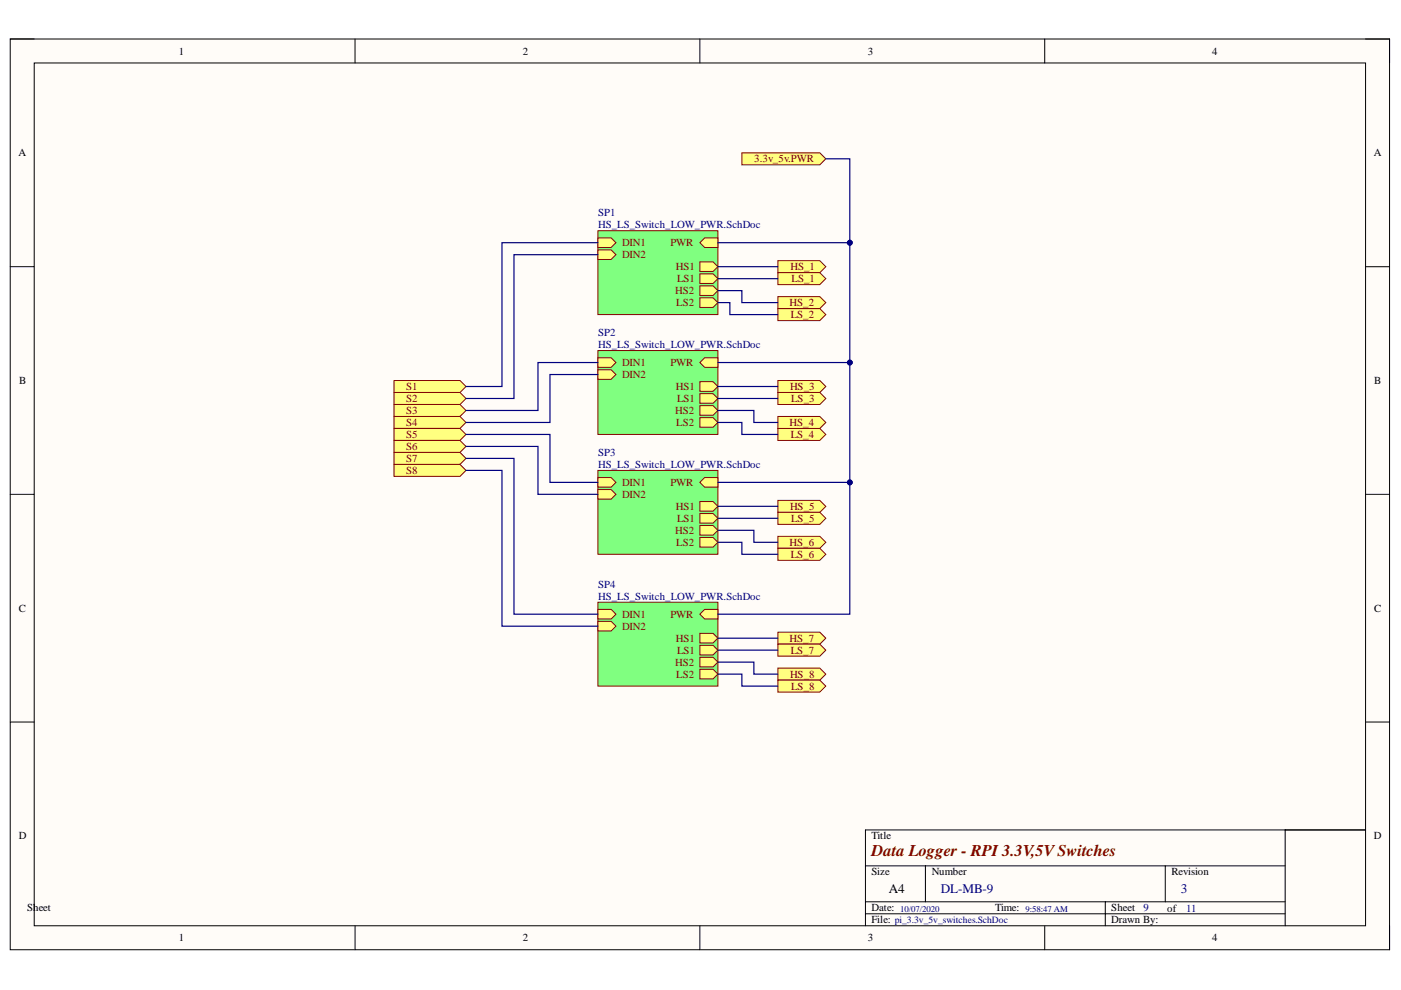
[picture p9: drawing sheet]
<svg xmlns="http://www.w3.org/2000/svg" width="297mm" height="210mm" viewBox="0 0 297 210" stroke-linecap="round" stroke-linejoin="round" font-family="sans-serif">
<path d="M2.2 8.3h292.4v193.1h-292.4z" fill-rule="evenodd" fill="#fffcf8"/>
<path d="M2.2 8.3h292.4v193.1h-292.4z" fill="none" stroke="#000" stroke-width=".21"/>
<path d="M7.3 13.4h282.2v182.9h-282.2z" fill-rule="evenodd" fill="#fffcf8"/>
<g fill="none" stroke="#000" stroke-width=".21">
<path d="M2.2 8.3h5.1M7.3 13.4h282.2v182.9h-282.2zM75.3 8.3v5M148.4 8.3v5M221.5 8.3v5.1M289.5 8.3h5.1v5.1M2.2 56.5h5.1M289.5 56.5h5.1M2.2 104.8h5.1M289.5 104.8h5.1M2.2 153.1h5.1M289.5 153.1h5.1"/>
<path d="M272.5 176v20.3M289.5 176h-106v20.3M75.3 196.3v5.1M148.4 196.3v5.1M183.5 193.7h89M183.5 183.6h89M183.5 191.2h89M196.2 183.6v7.6M221.5 196.3v5.1M234.3 191.2v5.1M247.1 183.6v7.6M294.6 196.3v5.1"/>
</g>
<path d="M83.5 80.7h14l1.3 1.2-1.3 1.3h-14z" fill-rule="evenodd" fill="#ffff80"/>
<path d="M83.5 80.7h14l1.3 1.2-1.3 1.3h-14z" fill="none" stroke="#800000" stroke-width=".21"/>
<path d="M83.5 83.2h14l1.3 1.3-1.3 1.3h-14z" fill-rule="evenodd" fill="#ffff80"/>
<path d="M83.5 83.2h14l1.3 1.3-1.3 1.3h-14z" fill="none" stroke="#800000" stroke-width=".21"/>
<path d="M83.5 85.8h14l1.3 1.2-1.3 1.3h-14z" fill-rule="evenodd" fill="#ffff80"/>
<path d="M83.5 85.8h14l1.3 1.2-1.3 1.3h-14z" fill="none" stroke="#800000" stroke-width=".21"/>
<path d="M83.5 88.3h14l1.3 1.3-1.3 1.2h-14z" fill-rule="evenodd" fill="#ffff80"/>
<path d="M83.5 88.3h14l1.3 1.3-1.3 1.2h-14z" fill="none" stroke="#800000" stroke-width=".21"/>
<path d="M83.5 90.8h14l1.3 1.3-1.3 1.3h-14z" fill-rule="evenodd" fill="#ffff80"/>
<path d="M83.5 90.8h14l1.3 1.3-1.3 1.3h-14z" fill="none" stroke="#800000" stroke-width=".21"/>
<path d="M83.5 93.4h14l1.3 1.3-1.3 1.2h-14z" fill-rule="evenodd" fill="#ffff80"/>
<path d="M83.5 93.4h14l1.3 1.3-1.3 1.2h-14z" fill="none" stroke="#800000" stroke-width=".21"/>
<path d="M83.5 95.9h14l1.3 1.3-1.3 1.3h-14z" fill-rule="evenodd" fill="#ffff80"/>
<path d="M83.5 95.9h14l1.3 1.3-1.3 1.3h-14z" fill="none" stroke="#800000" stroke-width=".21"/>
<path d="M83.5 98.5h14l1.3 1.2-1.3 1.3h-14z" fill-rule="evenodd" fill="#ffff80"/>
<path d="M83.5 98.5h14l1.3 1.2-1.3 1.3h-14z" fill="none" stroke="#800000" stroke-width=".21"/>
<path d="M164.9 55.3h8.9l1.3 1.2-1.3 1.3h-8.9z" fill-rule="evenodd" fill="#ffff80"/>
<path d="M164.9 55.3h8.9l1.3 1.2-1.3 1.3h-8.9z" fill="none" stroke="#800000" stroke-width=".21"/>
<path d="M164.9 57.8h8.9l1.3 1.3-1.3 1.3h-8.9z" fill-rule="evenodd" fill="#ffff80"/>
<path d="M164.9 57.8h8.9l1.3 1.3-1.3 1.3h-8.9z" fill="none" stroke="#800000" stroke-width=".21"/>
<path d="M164.9 62.9h8.9l1.3 1.3-1.3 1.2h-8.9z" fill-rule="evenodd" fill="#ffff80"/>
<path d="M164.9 62.9h8.9l1.3 1.3-1.3 1.2h-8.9z" fill="none" stroke="#800000" stroke-width=".21"/>
<path d="M164.9 65.4h8.9l1.3 1.3-1.3 1.3h-8.9z" fill-rule="evenodd" fill="#ffff80"/>
<path d="M164.9 65.4h8.9l1.3 1.3-1.3 1.3h-8.9z" fill="none" stroke="#800000" stroke-width=".21"/>
<path d="M164.9 80.7h8.9l1.3 1.2-1.3 1.3h-8.9z" fill-rule="evenodd" fill="#ffff80"/>
<path d="M164.9 80.7h8.9l1.3 1.2-1.3 1.3h-8.9z" fill="none" stroke="#800000" stroke-width=".21"/>
<path d="M164.9 83.2h8.9l1.3 1.3-1.3 1.3h-8.9z" fill-rule="evenodd" fill="#ffff80"/>
<path d="M164.9 83.2h8.9l1.3 1.3-1.3 1.3h-8.9z" fill="none" stroke="#800000" stroke-width=".21"/>
<path d="M164.9 88.3h8.9l1.3 1.3-1.3 1.2h-8.9z" fill-rule="evenodd" fill="#ffff80"/>
<path d="M164.9 88.3h8.9l1.3 1.3-1.3 1.2h-8.9z" fill="none" stroke="#800000" stroke-width=".21"/>
<path d="M164.9 90.8h8.9l1.3 1.3-1.3 1.3h-8.9z" fill-rule="evenodd" fill="#ffff80"/>
<path d="M164.9 90.8h8.9l1.3 1.3-1.3 1.3h-8.9z" fill="none" stroke="#800000" stroke-width=".21"/>
<path d="M164.9 106.1h8.9l1.3 1.3-1.3 1.2h-8.9z" fill-rule="evenodd" fill="#ffff80"/>
<path d="M164.9 106.1h8.9l1.3 1.3-1.3 1.2h-8.9z" fill="none" stroke="#800000" stroke-width=".21"/>
<path d="M164.9 108.6h8.9l1.3 1.3-1.3 1.3h-8.9z" fill-rule="evenodd" fill="#ffff80"/>
<path d="M164.9 108.6h8.9l1.3 1.3-1.3 1.3h-8.9z" fill="none" stroke="#800000" stroke-width=".21"/>
<path d="M164.9 113.7h8.9l1.3 1.3-1.3 1.3h-8.9z" fill-rule="evenodd" fill="#ffff80"/>
<path d="M164.9 113.7h8.9l1.3 1.3-1.3 1.3h-8.9z" fill="none" stroke="#800000" stroke-width=".21"/>
<path d="M164.9 116.3h8.9l1.3 1.2-1.3 1.3h-8.9z" fill-rule="evenodd" fill="#ffff80"/>
<path d="M164.9 116.3h8.9l1.3 1.2-1.3 1.3h-8.9z" fill="none" stroke="#800000" stroke-width=".21"/>
<path d="M164.9 134h8.9l1.3 1.3-1.3 1.3h-8.9z" fill-rule="evenodd" fill="#ffff80"/>
<path d="M164.9 134h8.9l1.3 1.3-1.3 1.3h-8.9z" fill="none" stroke="#800000" stroke-width=".21"/>
<path d="M164.9 136.6h8.9l1.3 1.3-1.3 1.2h-8.9z" fill-rule="evenodd" fill="#ffff80"/>
<path d="M164.9 136.6h8.9l1.3 1.3-1.3 1.2h-8.9z" fill="none" stroke="#800000" stroke-width=".21"/>
<path d="M164.9 141.7h8.9l1.3 1.2-1.3 1.3h-8.9z" fill-rule="evenodd" fill="#ffff80"/>
<path d="M164.9 141.7h8.9l1.3 1.2-1.3 1.3h-8.9z" fill="none" stroke="#800000" stroke-width=".21"/>
<path d="M164.9 144.2h8.9l1.3 1.3-1.3 1.2h-8.9z" fill-rule="evenodd" fill="#ffff80"/>
<path d="M164.9 144.2h8.9l1.3 1.3-1.3 1.2h-8.9z" fill="none" stroke="#800000" stroke-width=".21"/>
<path d="M157.3 32.4h16.5l1.3 1.3-1.3 1.2h-16.5z" fill-rule="evenodd" fill="#ffff80"/>
<path d="M157.3 32.4h16.5l1.3 1.3-1.3 1.2h-16.5z" fill="none" stroke="#800000" stroke-width=".21"/>
<path d="M126.8 48.9h25.4v17.8h-25.4z" fill-rule="evenodd" fill="#80ff80"/>
<path d="M126.8 48.9h25.4v17.8h-25.4z" fill="none" stroke="#800000" stroke-width=".21"/>
<path d="M126.8 50.4h2.8l1 1.1-1 1h-2.8z" fill-rule="evenodd" fill="#ffff80"/>
<path d="M126.8 50.4h2.8l1 1.1-1 1h-2.8z" fill="none" stroke="#800000" stroke-width=".21"/>
<path d="M126.8 53h2.8l1 1-1 1h-2.8z" fill-rule="evenodd" fill="#ffff80"/>
<path d="M126.8 53h2.8l1 1-1 1h-2.8z" fill="none" stroke="#800000" stroke-width=".21"/>
<path d="M148.4 55.5h2.8l1 1-1 1.1h-2.8z" fill-rule="evenodd" fill="#ffff80"/>
<path d="M148.4 55.5h2.8l1 1-1 1.1h-2.8z" fill="none" stroke="#800000" stroke-width=".21"/>
<path d="M148.4 58.1h2.8l1 1-1 1h-2.8z" fill-rule="evenodd" fill="#ffff80"/>
<path d="M148.4 58.1h2.8l1 1-1 1h-2.8z" fill="none" stroke="#800000" stroke-width=".21"/>
<path d="M148.4 60.6h2.8l1 1-1 1h-2.8z" fill-rule="evenodd" fill="#ffff80"/>
<path d="M148.4 60.6h2.8l1 1-1 1h-2.8z" fill="none" stroke="#800000" stroke-width=".21"/>
<path d="M148.4 63.1h2.8l1 1.1-1 1h-2.8z" fill-rule="evenodd" fill="#ffff80"/>
<path d="M148.4 63.1h2.8l1 1.1-1 1h-2.8z" fill="none" stroke="#800000" stroke-width=".21"/>
<path d="M148.4 51.5l1-1.1h2.8v2.1h-2.8z" fill-rule="evenodd" fill="#ffff80"/>
<path d="M148.4 51.5l1-1.1h2.8v2.1h-2.8z" fill="none" stroke="#800000" stroke-width=".21"/>
<path d="M126.8 74.3h25.4v17.8h-25.4z" fill-rule="evenodd" fill="#80ff80"/>
<path d="M126.8 74.3h25.4v17.8h-25.4z" fill="none" stroke="#800000" stroke-width=".21"/>
<path d="M126.8 75.9h2.8l1 1-1 1h-2.8z" fill-rule="evenodd" fill="#ffff80"/>
<path d="M126.8 75.9h2.8l1 1-1 1h-2.8z" fill="none" stroke="#800000" stroke-width=".21"/>
<path d="M126.8 78.4h2.8l1 1-1 1h-2.8z" fill-rule="evenodd" fill="#ffff80"/>
<path d="M126.8 78.4h2.8l1 1-1 1h-2.8z" fill="none" stroke="#800000" stroke-width=".21"/>
<path d="M148.4 80.9h2.8l1 1-1 1.1h-2.8z" fill-rule="evenodd" fill="#ffff80"/>
<path d="M148.4 80.9h2.8l1 1-1 1.1h-2.8z" fill="none" stroke="#800000" stroke-width=".21"/>
<path d="M148.4 83.5h2.8l1 1-1 1h-2.8z" fill-rule="evenodd" fill="#ffff80"/>
<path d="M148.4 83.5h2.8l1 1-1 1h-2.8z" fill="none" stroke="#800000" stroke-width=".21"/>
<path d="M148.4 86h2.8l1 1-1 1h-2.8z" fill-rule="evenodd" fill="#ffff80"/>
<path d="M148.4 86h2.8l1 1-1 1h-2.8z" fill="none" stroke="#800000" stroke-width=".21"/>
<path d="M148.4 88.6h2.8l1 1-1 1h-2.8z" fill-rule="evenodd" fill="#ffff80"/>
<path d="M148.4 88.6h2.8l1 1-1 1h-2.8z" fill="none" stroke="#800000" stroke-width=".21"/>
<path d="M148.4 76.9l1-1h2.8v2h-2.8z" fill-rule="evenodd" fill="#ffff80"/>
<path d="M148.4 76.9l1-1h2.8v2h-2.8z" fill="none" stroke="#800000" stroke-width=".21"/>
<path d="M126.8 99.7h25.4v17.8h-25.4z" fill-rule="evenodd" fill="#80ff80"/>
<path d="M126.8 99.7h25.4v17.8h-25.4z" fill="none" stroke="#800000" stroke-width=".21"/>
<path d="M126.8 101.3h2.8l1 1-1 1h-2.8z" fill-rule="evenodd" fill="#ffff80"/>
<path d="M126.8 101.3h2.8l1 1-1 1h-2.8z" fill="none" stroke="#800000" stroke-width=".21"/>
<path d="M126.8 103.8h2.8l1 1-1 1h-2.8z" fill-rule="evenodd" fill="#ffff80"/>
<path d="M126.8 103.8h2.8l1 1-1 1h-2.8z" fill="none" stroke="#800000" stroke-width=".21"/>
<path d="M148.4 106.3h2.8l1 1.1-1 1h-2.8z" fill-rule="evenodd" fill="#ffff80"/>
<path d="M148.4 106.3h2.8l1 1.1-1 1h-2.8z" fill="none" stroke="#800000" stroke-width=".21"/>
<path d="M148.4 108.9h2.8l1 1-1 1h-2.8z" fill-rule="evenodd" fill="#ffff80"/>
<path d="M148.4 108.9h2.8l1 1-1 1h-2.8z" fill="none" stroke="#800000" stroke-width=".21"/>
<path d="M148.4 111.4h2.8l1 1-1 1.1h-2.8z" fill-rule="evenodd" fill="#ffff80"/>
<path d="M148.4 111.4h2.8l1 1-1 1.1h-2.8z" fill="none" stroke="#800000" stroke-width=".21"/>
<path d="M148.4 114h2.8l1 1-1 1h-2.8z" fill-rule="evenodd" fill="#ffff80"/>
<path d="M148.4 114h2.8l1 1-1 1h-2.8z" fill="none" stroke="#800000" stroke-width=".21"/>
<path d="M148.4 102.3l1-1h2.8v2h-2.8z" fill-rule="evenodd" fill="#ffff80"/>
<path d="M148.4 102.3l1-1h2.8v2h-2.8z" fill="none" stroke="#800000" stroke-width=".21"/>
<path d="M126.8 127.7h25.4v17.8h-25.4z" fill-rule="evenodd" fill="#80ff80"/>
<path d="M126.8 127.7h25.4v17.8h-25.4z" fill="none" stroke="#800000" stroke-width=".21"/>
<path d="M126.8 129.2h2.8l1 1-1 1h-2.8z" fill-rule="evenodd" fill="#ffff80"/>
<path d="M126.8 129.2h2.8l1 1-1 1h-2.8z" fill="none" stroke="#800000" stroke-width=".21"/>
<path d="M126.8 131.7h2.8l1 1.1-1 1h-2.8z" fill-rule="evenodd" fill="#ffff80"/>
<path d="M126.8 131.7h2.8l1 1.1-1 1h-2.8z" fill="none" stroke="#800000" stroke-width=".21"/>
<path d="M148.4 134.3h2.8l1 1-1 1h-2.8z" fill-rule="evenodd" fill="#ffff80"/>
<path d="M148.4 134.3h2.8l1 1-1 1h-2.8z" fill="none" stroke="#800000" stroke-width=".21"/>
<path d="M148.4 136.8h2.8l1 1-1 1.1h-2.8z" fill-rule="evenodd" fill="#ffff80"/>
<path d="M148.4 136.8h2.8l1 1-1 1.1h-2.8z" fill="none" stroke="#800000" stroke-width=".21"/>
<path d="M148.4 139.4h2.8l1 1-1 1h-2.8z" fill-rule="evenodd" fill="#ffff80"/>
<path d="M148.4 139.4h2.8l1 1-1 1h-2.8z" fill="none" stroke="#800000" stroke-width=".21"/>
<path d="M148.4 141.9h2.8l1 1-1 1h-2.8z" fill-rule="evenodd" fill="#ffff80"/>
<path d="M148.4 141.9h2.8l1 1-1 1h-2.8z" fill="none" stroke="#800000" stroke-width=".21"/>
<path d="M148.4 130.2l1-1h2.8v2h-2.8z" fill-rule="evenodd" fill="#ffff80"/>
<path d="M148.4 130.2l1-1h2.8v2h-2.8z" fill="none" stroke="#800000" stroke-width=".21"/>
<g fill="none" stroke="#000080" stroke-width=".25">
<path d="M175.1 33.7h5.1v96.5h-28M126.8 51.5h-20.4v30.4h-7.6M126.8 54h-17.8v30.5h-10.2M152.2 56.5h12.7M152.2 59.1h12.7M126.8 76.9h-12.7v10.1h-15.3M126.8 79.4h-10.2v10.2h-17.8M152.2 61.6h5.1v2.6h7.6M152.2 64.2h2.5v2.5h10.2M98.8 92.1h17.8v10.2h10.2M98.8 94.7h15.3v10.1h12.7M98.8 97.2h10.2v33h17.8"/>
<path d="M98.8 99.7h7.6v33.1h20.4M152.2 87h7.6v2.6h5.1M152.2 89.6h5.1v2.5h7.6M152.2 81.9h12.7M152.2 84.5h12.7M152.2 112.4h7.6v2.6h5.1M152.2 115h5.1v2.5h7.6M152.2 107.4h12.7M152.2 109.9h12.7M152.2 135.3h12.7M152.2 137.8h12.7M152.2 140.4h7.6v2.5h5.1"/>
<path d="M152.2 142.9h5.1v2.6h7.6"/>
</g>
<circle cx="180.2" cy="51.5" r=".51" fill="#000080"/>
<circle cx="180.2" cy="51.5" r=".51" fill="none" stroke="#000080" stroke-width=".21"/>
<circle cx="180.2" cy="76.9" r=".51" fill="#000080"/>
<circle cx="180.2" cy="76.9" r=".51" fill="none" stroke="#000080" stroke-width=".21"/>
<circle cx="180.2" cy="102.3" r=".51" fill="#000080"/>
<circle cx="180.2" cy="102.3" r=".51" fill="none" stroke="#000080" stroke-width=".21"/>
<path d="M152.2 102.3h28" fill="none" stroke="#000080" stroke-width=".25"/>
<circle cx="180.2" cy="102.3" r=".51" fill="#000080"/>
<circle cx="180.2" cy="102.3" r=".51" fill="none" stroke="#000080" stroke-width=".21"/>
<path d="M152.2 76.9h28" fill="none" stroke="#000080" stroke-width=".25"/>
<circle cx="180.2" cy="76.9" r=".51" fill="#000080"/>
<circle cx="180.2" cy="76.9" r=".51" fill="none" stroke="#000080" stroke-width=".21"/>
<path d="M152.2 51.5h28" fill="none" stroke="#000080" stroke-width=".25"/>
<circle cx="180.2" cy="51.5" r=".51" fill="#000080"/>
<circle cx="180.2" cy="51.5" r=".51" fill="none" stroke="#000080" stroke-width=".21"/>
<text font-size="3.5" fill="#800000" x="184.8" y="181.6">Data Logger - RPI 3.3V,5VSwitches</text>
<text font-size="2.8" x="188.5" y="189.3">A4</text>
<g font-size="2.8" fill="#000080">
<text x="199.5" y="189.3">DL-MB-9</text>
<text x="250.3" y="189.3">3</text>
</g>
<g font-size="2.3">
<text x="37.9" y="11.6">1</text>
<text x="110.8" y="11.6">2</text>
<text x="184" y="11.6">3</text>
<text x="257" y="11.6">4</text>
<text x="3.9" y="33.1">A</text>
<text x="291.3" y="33.1">A</text>
<text x="4.1" y="81.4">B</text>
<text x="291.4" y="81.4">B</text>
<text x="4" y="129.7">C</text>
<text x="291.4" y="129.7">C</text>
<text x="4" y="177.9">D</text>
<text x="184.8" y="177.9">Title</text>
<text x="291.3" y="177.9">D</text>
<text x="184.8" y="185.6">Size</text>
<text x="197.5" y="185.5">Number</text>
<text x="248.4" y="185.6">Revision</text>
<text x="5.8" y="193.2">Sheet</text>
<text x="184.8" y="193.1">Date:</text>
<text x="184.8" y="195.8">File:</text>
<text x="211" y="193.1">Time:</text>
<text x="235.6" y="193.2">Sheet</text>
<text x="235.6" y="195.8">Drawn By:</text>
<text x="247.4" y="193.3">of</text>
<text x="37.9" y="199.6">1</text>
<text x="110.8" y="199.6">2</text>
<text x="184" y="199.6">3</text>
<text x="257" y="199.6">4</text>
</g>
<g font-size="2.3" fill="#800000">
<text x="159.9" y="34.4">3.3v_5v.PWR</text>
<text x="131.9" y="52.2">DIN1</text>
<text x="142.1" y="52.2">PWR</text>
<text x="131.9" y="54.8">DIN2</text>
<text x="143.3" y="57.3">HS1</text>
<text x="143.6" y="59.8">LS1</text>
<text x="167.6" y="57.3">HS_1</text>
<text x="167.8" y="59.8">LS_1</text>
<text x="143.1" y="62.4">HS2</text>
<text x="143.4" y="64.9">LS2</text>
<text x="167.4" y="64.9">HS_2</text>
<text x="167.7" y="67.5">LS_2</text>
<text x="131.9" y="77.6">DIN1</text>
<text x="142.1" y="77.6">PWR</text>
<text x="86.1" y="82.7">S1</text>
<text x="131.9" y="80.1">DIN2</text>
<text x="143.3" y="82.7">HS1</text>
<text x="167.5" y="82.7">HS_3</text>
<text x="86.1" y="85.2">S2</text>
<text x="86.1" y="87.7">S3</text>
<text x="143.1" y="87.7">HS2</text>
<text x="143.6" y="85.2">LS1</text>
<text x="167.8" y="85.2">LS_3</text>
<text x="86.1" y="90.3">S4</text>
<text x="86.1" y="92.9">S5</text>
<text x="86.1" y="95.4">S6</text>
<text x="143.4" y="90.3">LS2</text>
<text x="167.4" y="90.3">HS_4</text>
<text x="167.7" y="92.9">LS_4</text>
<text x="86.1" y="98">S7</text>
<text x="86.1" y="100.5">S8</text>
<text x="131.9" y="103">DIN1</text>
<text x="131.9" y="105.6">DIN2</text>
<text x="142.1" y="103">PWR</text>
<text x="143.1" y="113.2">HS2</text>
<text x="143.3" y="108.1">HS1</text>
<text x="143.6" y="110.6">LS1</text>
<text x="167.5" y="108.1">HS_5</text>
<text x="167.8" y="110.6">LS_5</text>
<text x="143.4" y="115.7">LS2</text>
<text x="167.4" y="115.7">HS_6</text>
<text x="167.7" y="118.3">LS_6</text>
<text x="131.9" y="130.9">DIN1</text>
<text x="142.1" y="130.9">PWR</text>
<text x="131.9" y="133.5">DIN2</text>
<text x="143.3" y="136.1">HS1</text>
<text x="167.4" y="136.1">HS_7</text>
<text x="143.1" y="141.2">HS2</text>
<text x="143.4" y="143.7">LS2</text>
<text x="143.6" y="138.6">LS1</text>
<text x="167.5" y="143.7">HS_8</text>
<text x="167.7" y="138.6">LS_7</text>
<text x="167.8" y="146.2">LS_8</text>
</g>
<g font-size="2.3" fill="#000080">
<text x="126.8" y="45.8">SP1</text>
<text x="126.8" y="48.3">HS_LS_Switch_LOW_PWR.SchDoc</text>
<text x="126.8" y="71.3">SP2</text>
<text x="126.8" y="73.8">HS_LS_Switch_LOW_PWR.SchDoc</text>
<text x="126.8" y="96.7">SP3</text>
<text x="126.8" y="99.2">HS_LS_Switch_LOW_PWR.SchDoc</text>
<text x="126.8" y="124.6">SP4</text>
<text x="126.8" y="127.1">HS_LS_Switch_LOW_PWR.SchDoc</text>
<text x="242.5" y="193.2">9</text>
<text x="251.5" y="193.3">11</text>
</g>
<text font-size="2" fill="#000080" x="189.8" y="195.6">pi_3.3v_5v_switches.SchDoc</text>
<g font-size="1.9" fill="#000080">
<text x="190.9" y="193.3">10/07/2020</text>
<text x="217.4" y="193.3">9:58:47 AM</text>
</g>
</svg>
